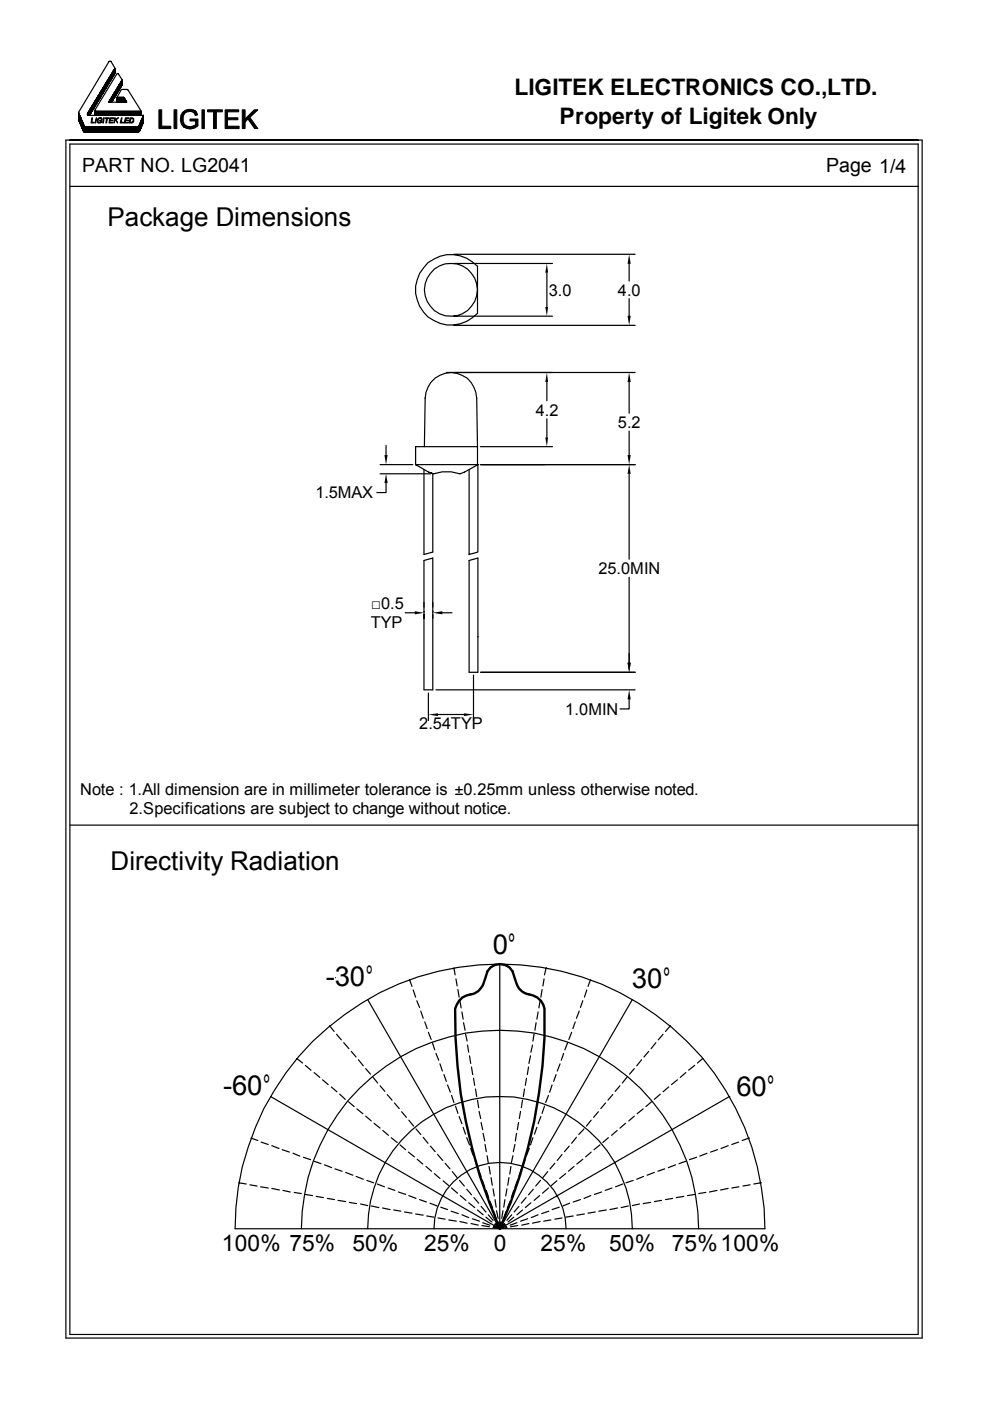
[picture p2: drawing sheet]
<svg xmlns="http://www.w3.org/2000/svg" width="210mm" height="297mm" viewBox="0 0 210 297" stroke-linecap="round" stroke-linejoin="round" font-family="sans-serif">
<g fill="#000" stroke="#000" stroke-width=".21">
<path d="M19.5 25h.1l-.1 .9h.5v.2h-.7z" fill-rule="evenodd"/>
<path d="M20.4 25l-.1 1.1h-.1z" fill-rule="evenodd"/>
<path d="M20.8 25.1h.7a.58 .58 0 0 0-.6 .1 .58 .58 0 0 0-.1 .7l.3 .1-.4-.1v-.6z" fill-rule="evenodd"/>
<path d="M21.3 25.1h.3l.1 .2z" fill-rule="evenodd"/>
<path d="M21.1 25.5h.5l-.1 .5h-.8l.6-.1 .1-.2h-.3z" fill-rule="evenodd"/>
<path d="M21.9 25h.2l-.2 1.1h-.1z" fill-rule="evenodd"/>
<path d="M22.3 25h.8v.1h-.3l-.2 1h-.2l.2-1h-.3z" fill-rule="evenodd"/>
<path d="M23.3 25h.8l-.1 .1h-.5l-.1 .4 .6 .1h-.7v.3h.7l-.1 .2h-.8z" fill-rule="evenodd"/>
<path d="M24.3 25h.2l-.1 .5h.2l-.5 .6z" fill-rule="evenodd"/>
<path d="M24.4 25.5l.7-.5-.5 .4 .4 .7-.4-.6z" fill-rule="evenodd"/>
<path d="M25.7 25h.2l-.2 .9h.5v.2h-.7z" fill-rule="evenodd"/>
<path d="M26.6 25h.7v.1h-.5l-.1 .4 .6 .1h-.7v.3h.7l-.1 .2h-.9z" fill-rule="evenodd"/>
<path d="M27.6 25l.7 .1h-.5l-.3 .8 .7 .1-.2 .1h-.7z" fill-rule="evenodd"/>
<path d="M27.9 25.1h.5v.6l-.2 .3-.7-.1h.5l.2-.2 .1-.4-.1-.2z" fill-rule="evenodd"/>
<path d="M33.7 23.3h.6v3.5h1.9v.5h-2.5z" fill-rule="evenodd"/>
<path d="M36.9 23.3h.6v4h-.6z" fill-rule="evenodd"/>
<path d="M38.6 24a2.07 2.07 0 0 1 3-.4h-1.6a1.3 1.3 0 0 0-1.2 1.1l.1 1.3a1.48 1.48 0 0 0 1.4 .8l-1.4 .1-.4-.5-.3-.7v-.7z" fill-rule="evenodd"/>
<path d="M40.3 23.6h1.3l.3 .8-.5 .1a1 1 0 0 0-1.1-.9z" fill-rule="evenodd"/>
<path d="M40.3 25.2h1.7v1.5a2.56 2.56 0 0 1-3 .2l1.6-.1 .9-.4v-.7h-1.2z" fill-rule="evenodd"/>
<path d="M42.8 23.3h.5v4h-.5z" fill-rule="evenodd"/>
<path d="M44 23.3h3.1v.4h-1.2v3.6h-.6v-3.6h-1.3z" fill-rule="evenodd"/>
<path d="M47.7 23.3h2.9v.4h-2.4v1.3h2.2v.4h-2.2v1.4h2.5v.5h-3z" fill-rule="evenodd"/>
<path d="M51.4 23.3h.6v4h-.6z" fill-rule="evenodd"/>
<path d="M52.6 25.2l.4-.3 1.7 2.4h-.7z" fill-rule="evenodd"/>
<path d="M53.9 23.3h.8l-2.7 2.6v-.7z" fill-rule="evenodd"/>
</g>
<g fill="none" stroke="#000" stroke-width=".25">
<path d="M21.7 20l-1.7 1.7M21.8 18.6l1.7-1.6-1.7 1.6M21.9 19.6l-1.8 1.9M22 19.5l-1.8 1.8M22.1 19.3l-1.7 1.7M22.3 19l-1.8 1.8M22.4 18.8l-1.7 1.8M22.5 18.6l-1.8 1.8M22.7 18.4l-1.8 1.8M22.8 17l1.6-1.5-1.6 1.6M22.8 18.2l-1.7 1.7M22.9 18l-1.7 1.7"/>
<path d="M22.9 16.8l1.5-1.4-1.5 1.4M23 17.8l-1.7 1.8M23.1 16.6l1.3-1.3-1.4 1.4M23.2 16.4l1.2-1.2-1.3 1.3M23.2 17.5l-1.8 1.8M23.3 17.4l-1.7 1.6M23.4 16.2l1-1-1.1 1.1M23.4 17.2l-1.7 1.7M23.5 16l.9-.9-.9 .9M23.6 15.7l.8-.7-.9 .8M23.6 16.8l-1.8 1.9M23.7 16.7l-1.7 1.7"/>
<path d="M23.8 15.5l.6-.6-.7 .7M23.8 16.5l-1.7 1.7M23.9 15.3l.5-.5-.6 .6M24 15.1l.4-.4-.4 .5M24 16.2l-1.8 1.8M24.1 14.9l.3-.3-.4 .4M24.1 16l-1.8 1.9M24.2 15.8l-1.7 1.7M24.3 14.6h.1l-.2 .1M24.3 14.6l.1-.1-.9-1.5h-.4l-6.4 11 1.3 2.9h11.2l.3-.1 .9-2.3v1.3l-.9 2.1h-11.6h-.2l-1-2.5v-1.5M24.3 15.6l-1.6 1.6M24.3 15.7l-1.7 1.7"/>
<path d="M24.4 14.6l-.3 .2M24.4 14.6l-.4 .5M24.4 14.7l-.5 .5M24.4 14.9l-.8 .8M24.4 15l-.9 .9M24.4 15.1l-1 1M24.4 15.2l-1.2 1.1M24.4 15.3l-1.4 1.5M24.4 15.4l-1.5 1.5M24.5 19.3l1.4-1.4-1.4 1.5M24.6 19l1.3-1.2-1.3 1.3M24.7 20l-1.7 1.7 1.6-1.5"/>
<path d="M24.9 18.6l1-1-1 1.1M24.9 19.7l-1.8 1.8M25 18.5l.9-1-.9 1M25 19.6l-1.8 1.7M25.1 18.1l.8-.7-.8 .9M25.1 19.3l-1.7 1.8M25.2 19.1l-1.7 1.7M25.4 17.8l.5-.5-.5 .6M25.4 18.9l-1.8 1.8M25.5 17.6l.4-.4-.4 .5M25.5 18.7l-1.8 1.8M25.7 17.3l.2-.2-.3 .3"/>
<path d="M25.7 18.5l-1.8 1.7M25.7 18.3l-1.7 1.7M25.8 16.9h.2M25.8 17l-.1 .2M25.9 18v-1.1l-2.9 4.8h3.8l-.6-1M25.9 16.9l-.8-1.3h-.2l-4.7 7.7 .2 .3M25.9 17.4l-.6 .5M25.9 17.4l-.7 .6M25.9 17.4l-.7 .5M25.9 17.7l-1.1 1M25.9 17.7l-1.2 1.1M25.9 17.7l-1.2 1.2"/>
<path d="M25.9 17.9l-1.7 1.7M25.9 18l-1.8 1.8M25.9 18l-2.3 3.7 .2-.2-.3 .2M14 29.7h181.5v254h-181.5zM14.8 39.5h179.9M14.8 30.5h179.9v252.4h-179.9zM16.6 23.9h.2M16.6 24h.2M16.7 24v.1M16.7 24.2l.1-.1-.1 .3 .1-.1M16.7 24.6l.1-.2-.1 .3M16.8 24.3l-.1 .2"/>
<path d="M16.9 24.5l-.2 .2M16.9 24.6l-.2 .1M16.9 24.6l-.2 .2M16.9 24.6l-.2 .4 .3-.3-.3 .4M17.1 24.9l-.4 .4 .3-.5-.3 .3M17.1 25l-.4 .4M17.2 25.1l-.5 .4M17.2 25.1l-.4 .5M17.2 25.2l-.4 .5M17.3 25.3l-.5 .4M17.3 25.4l-.5 .4M17.4 25.5l-.6 .4"/>
<path d="M17.4 25.6l-.5 .4M17.4 25.7l-.5 .4M17.4 25.7l-.4 .5M17.4 25.8l-.4 .4 .4-.3M17.5 25.9l-.4 .5 .4-.3M17.5 26.1l-.4 .4M17.5 26.1l-.3 .4M17.6 26.1l-.4 .4M17.6 26.2l-.4 .3M17.6 26.2l-.4 .5M17.6 26.2l-.3 .5 .4-.4-.4 .5 .4-.4-.4 .4M17.7 26.5l-.3 .4 .4-.4"/>
<path d="M17.8 26.6l-.4 .4M17.9 26.7l-.5 .4M17.9 26.8l-.5 .4M17.9 26.8l-.5 .5 .5-.5M17.9 26.8l-.4 .5M17.9 26.8l-.4 .5 .5-.5M18 26.9l-.5 .5 .6-.5M18.2 26.9l-.6 .7 .8-.7-.8 .8 .9-.8-.8 .9 .9-.9-.9 1 1-1-.9 1M18.8 26.9l-1 1 1.2-1M19 24.5l5.4-9v-1l-5.9 9.5 .1 .4 11.8 .2M19 24.4v.1M19 24.3v.2"/>
<path d="M19.1 24.1l-.2 .4 .3-.4M19.2 26.9l-1.3 1M19.3 23.9l-.5 .6 .5-.5M19.3 26.9l-1.1 1M19.4 23.8l-.7 .7M19.5 23.6l-.8 .8M19.6 23.5l-1 .9M19.6 26.9l-1.3 1M19.6 23.3l-1 1.1M19.6 23.4l-1 1M19.6 26.9l-1.1 1M19.7 23.2l-1.1 1.2"/>
<path d="M19.7 26.9l-1.1 1M19.8 23l-1.3 1.3M19.8 23.1l-1.3 1.2M19.9 22.9l-1.4 1.4M19.9 26.9l-1.2 1M20 26.9l-1.1 1M20.1 22.7l-1.6 1.5 1.5-1.3M20.1 23.5h.1v.1M20.1 26.9l-1.1 1M20.2 22.5l-1.7 1.6M20.2 23.5v1l.8-.9M20.2 23.6v.2l.2-.2"/>
<path d="M20.3 22.3l-1.8 1.7M20.3 26.9l-1.3 1M20.4 23.6l-.2 .4 .4-.4-.4 .4 .5-.4-.5 .5M20.4 26.9l-1.1 1M20.4 23.6h9.6M20.5 22l-1.8 1.8M20.6 21.8l-1.7 1.7M20.7 21.7l-1.7 1.7M20.7 26.9l-1.3 1M20.7 23.6l-.5 .7 .7-.7-.7 .8 .8-.8M20.7 26.9l-1.1 1M20.8 26.9l-1.1 1"/>
<path d="M20.9 21.3l-1.9 1.9M21 21.2l-1.9 1.8M21 23.6l-.8 .9 .9-.9-.8 .9 .9-.9-.8 .9 .9-.9-.8 .9 .8-.9-.7 .9 .8-.9-.7 .9 .8-.9-.8 .9 .9-.9-.8 .9 .9-.9-.8 .9 .9-.9-.8 .9 .8-.9-.7 .9 .8-.9-.7 .9 .8-.9-.7 .9 .8-.9-.8 .9 .9-.9-.8 .9 .9-.9-.8 .9 .9-.9-.8 .9 .8-.9-.7 .9 .8-.9-.7 .9 .8-.9-.8 .9 .9-.9-.8 .9 .9-.9-.8 .9 .9-.9-.8 .9 .8-.9-.7 .9 .8-.9-.7 .9 .8-.9-.7 .9 .8-.9-.8 .9 .9-.9-.8 .9 .9-.9-.8 .9 .9-.9-.8 .9 .8-.9-.7 .9 .8-.9-.7 .9 .8-.9-.8 .9 .9-.9-.8 .9 .9-.9-.8 .9 .9-.9-.8 .9 .8-.9-.7 .9 .8-.9-.7 .9 .8-.9-.7 .9 .8-.9-.8 .9 .9-.9-.8 .9 .9-.9-.8 .9 .9-.9-.8 .9 .8-.9-.7 .9 .8-.9-.7 .9 .8-.9-.8 .9 .9-.9-.8 .9 .9-.9-.8 .9 .9-.9-.8 .9 .8-.9-.7 .9 .8-.9-.7 .9 .8-.9-.7 .9 .8-.9-.8 .9 .9-.9-.8 .9 1-.9-.8 .9 .8-.9-.7 .9 .8-.9-.7 .9 .8-.9-.8 .9 .9-.9-.8 .9 .9-.9-.8 .9 .9-.9-.8 .9 .8-.9-.7 .9 .8-.9-.7 .9 .8-.9-.7 .9 .8-.9-.8 .9 .9-.9-.8 .9 .9-.9-.8 .9 .9-.9-.8 .9 .8-.9-.7 .9 .8-.9-.7 .9 .8-.9-.8 .9 .9-.9-.8 .9 .9-.9-.8 .9 .9-.9-.8 .9 .8-.9M21.1 21l-1.7 1.7M21.1 26.9l-1.3 1M21.2 20.8l-1.7 1.7M21.2 26.9l-1.1 1M21.4 20.5l-1.8 1.9M21.4 26.9l-1.2 1M21.5 20.3l-1.7 1.7M21.5 26.9l-1.1 1M21.6 20.2l-1.7 1.6"/>
<path d="M21.6 26.9l-1.1 1M21.8 26.9l-1.2 1M21.8 26.9l-1.1 1M21.9 26.9l-1.1 1M22.2 26.9l-1.3 1M22.3 26.9l-1.1 1M22.5 26.9l-1.2 1M22.6 26.9l-1.1 1M22.7 26.9l-1.1 1M22.9 26.9l-1.2 1M22.9 26.9l-1.1 1M23 26.9l-1.1 1"/>
<path d="M23.3 26.9l-1.3 1M23.4 26.9l-1.1 1M23.5 26.9l-1.1 1M23.5 21.7h.2M23.6 26.9l-1.2 1M23.7 26.9l-1.1 1M23.8 26.9l-1.1 1M23.9 21.3l-.4 .4M23.9 21.4l-.4 .3M24 21.2l-.5 .5M24 21.3l-.5 .4M24 26.9l-1.2 1"/>
<path d="M24.1 20.9l-.7 .8 .6-.6M24.1 26.9l-1.1 1M24.4 20.5l-1.3 1.2M24.4 20.6l-1.1 1.1M24.4 26.9l-1.3 1M24.5 20.3l-1.4 1.4M24.5 20.4l-1.4 1.3M24.5 26.9l-1.1 1M24.6 26.9l-1.1 1M24.7 20.7h.2h-.1M24.7 26.9l-1.2 1M24.8 20.7l.9-1.7h1.3l3 4.6"/>
<path d="M24.8 26.9l-1.1 1M24.9 26.9l-1.1 1M25 20.7l-.2 .1M25.1 20.7l-.3 .2M25.1 20.7l-.3 .4 .5-.4-.5 .5M25.1 26.9l-1.2 1M25.2 26.9l-1.1 1M25.4 20.7l-.6 .6M25.5 20.7l-.7 .6M25.5 26.9l-1.3 1M25.6 20.7l-.8 .8M25.6 26.9l-1.1 1"/>
<path d="M25.7 26.9l-1.1 1M25.7 20.7l-.9 .9M25.8 20.7l-1 1M25.9 20.7l-1.1 1M25.9 26.9l-1.3 1M26 20.7l-1.1 1M26 26.9l-1.1 1M26.1 20.7l-1.1 1M26.2 20.7h-1.4v1M26.2 20.7l-1.1 1M26.2 20.7l-1 1 1.1-1-.8 1M26.2 26.9l-1.2 1"/>
<path d="M26.3 20.9l-.7 .8 .8-.8-.7 .8M26.3 26.9l-1.1 1M26.4 27.9l1.1-1-1.1 1M26.4 26.9l-1.1 1M26.5 27.9l1.1-1-1.1 1M26.5 21l-.7 .7 .7-.6-.6 .6 .7-.5-.4 .5M26.5 21.7l.3-.2-.2 .2M26.6 21.3l-.4 .4 .5-.4-.4 .4 .5-.3M26.6 26.9l-1.2 1M26.7 26.9l-1.1 1M26.8 21.6l-.1 .1h.2M26.8 26.9l-1.1 1"/>
<path d="M26.8 27.9l1.1-1-1.1 1M27 26.9l-1.3 1M27.1 26.9l-1.1 1M27.3 26.9l-1.2 1M27.4 26.9l-1.1 1M27.5 26.9l-1.1 1M27.6 26.9l-1 1M27.8 26.9l-1.1 1M27.9 26.9l-1.1 1M27.9 26.9l-1 1 1.1-1M28 26.9l-1.1 1M28 26.9l-1 1 1.1-1"/>
<path d="M28.2 26.9l-1.1 1M28.4 26.9l-1.2 1M28.5 26.9l-1.1 1M28.6 26.9l-1.1 1M28.9 26.9l-1.3 1M29 26.9l-1.1 1M29.2 26.9l-1.3 1M29.3 26.9l-1.1 1M29.3 26.8l-1.1 1.1M29.4 26.8l-1.2 1.1M29.5 26.7l.9-1-.9 1.1M29.5 26.4l.9-.8-.8 .8"/>
<path d="M29.5 26.5l.9-.8-.9 .9M29.6 27.7l-.2 .2 .2-.1-.1 .1M29.6 27.6l-.3 .3M29.7 27.4l-.5 .5 .6-.6-.7 .6M29.7 27.6l-.5 .3M29.7 26.1l.7-.7-.7 .8M29.8 27.3l-.7 .6 .8-.7-.9 .7 .9-.8-.9 .8M29.8 25.8l.6-.6-.5 .6M29.8 25.9l.6-.6-.6 .7M30 26.8l-1.1 1.1 1.2-1.1-1.3 1.1 1.3-1.2-1.3 1.2M30 27l-1.1 .9M30 23.6l-.9 .9 .8-.9-.9 .9 .8-.9-.8 .9 .7-.9-.8 .9 .7-.9-.8 .9 .7-.9-.8 .9 .8-.9-.9 .9 .8-.9-.9 .9 .8-.9-.9 .9 .8-.9-.8 .9 .7-.9-.8 .9 .7-.9-.8 .9 .8-.9-.9 .9 .8-.9-.9 .9 .8-.9-.9 .9 .8-.9-.8 .9 .7-.9-.8 .9 .7-.9-.8 .9 .7-.9-.8 .9 .8-.9-.9 .9 .8-.9-.9 .9 .8-.9-.9 .9 .8-.9-.9 .9 .7-.9-.8 .9 .8-.9-.9 .9 .8-.9-.9 .9 .8-.9-.9 .9 .8-.9-.8 .9 .7-.9-.8 .9 .7-.9-.8 .9"/>
<path d="M30 23.7l-.8 .8M30 23.8l-.7 .7M30 23.9l-.6 .6M30 24l-.5 .5M30 24.1l-.4 .4M30 24.2l-.3 .3M30 24.3l-.2 .2M30 24.4l-.1 .1h.2M30 25.4l.4-.4-.3 .4M30 25.5l.4-.4-.4 .5M30 23.6v.9M30.1 25.2l.3-.3-.3 .3"/>
<path d="M30.1 26.4l-1.5 1.5 1.6-1.6-1.7 1.6M30.1 26.6l-1.5 1.3M30.1 25.1l.3-.3-.3 .3M30.2 26.2l-1.7 1.7 1.8-1.7M30.2 24.8l.2-.2-.1 .2M30.2 24.9l.2-.2-.2 .3M30.3 26.2l-1.9 1.7M30.3 24.5h.2M30.3 24.6h.2M30.4 26l-2.1 1.9 2.1-2.1-2.1 2.1M30.4 24.6h-.1M30.4 24.6l-.1 .1"/>
<path d="M30.4 25.1l-.5 .6M30.4 25.5l-.8 .7M90.7 55.7a7.7 7.7 0 0 1 10.5 .8v9.9a7.5 7.5 0 0 1-11 .3 7.5 7.5 0 0 1 .5-11zM96.2 55.9h20.9M96.2 53.9h38.5M116 57.8v7.3M133.4 55.9v3.7M94.7 79h40M96.2 67h20.9M96.2 69h38.5M133.4 63.3v3.7M80.6 98.5h6.9"/>
<path d="M81.9 94.4v2.1M88.2 98.5l2.7 1.6 1 .4 1.9-.5h1.9l1.8 .5 .9-.4 2.9-1.6M89.9 99.5v18.1l1.9-.5v-16.7M90.1 84.5a5.5 5.5 0 0 1 5.5-5.5 5.5 5.5 0 0 1 5.5 5.5M90.1 84.3l-.1 10.4M101.1 84.3l.1 10.4M101.2 94.7h-13.1v3.8h13.2M101.2 94.7l.1 3.8M101.3 98.5v18.6l-1.8 .5v-18M101.8 98.5h32.9M101.8 94.7h15.3M116 81v4"/>
<path d="M116 88.8v4M133.4 81v6.6M133.4 91.4v5.1M80.6 100.5h10.7M81.9 102.4v2h-2M89.9 118.8l1.9-.5v28h-1.9zM91.4 100.3h.1M99.5 118.8l1.8-.5v24.2h-1.8zM133.4 100.5v18.1M85.9 129.9h2M89.9 129.7h.1M91.8 129.7h.1"/>
<path d="M93.8 129.9h2M101.3 135h.1M133.4 122.4v18.1M90.8 146.9v5.9M92.4 146.3h42.3M92.9 151.5h5.5M100.4 143.1v9.7M101.9 142.5h32.8M133.4 148.3v2h-2M14.8 174.9h179.9M69.9 217.5l.9 1.2M71.4 219.3l1 1.2"/>
<path d="M78 211.9l28 48.6-1-1.1M86.9 207.8l.5 1.3M87.6 209.9l.5 1.5M88.4 212.2l.6 1.4M89.2 214.4l.5 1.5M90.1 216.7l.5 1.4M90.8 218.9l.6 1.5M96.2 205.3l.3 1.4M96.7 207.5l.2 1.5M97.1 209.8l.2 1.6M97.5 212.2l.3 1.5M97.9 214.5l.3 1.6"/>
<path d="M98.3 216.8l.3 1.6M98.7 219.2l.3 1.5M106 204.4v56.1l-.3-1.4M113.2 219.2l-.2 1.5M113.7 216.8l-.3 1.6M114.1 214.5l-.3 1.6M114.5 212.2l-.2 1.5M114.9 209.8l-.2 1.6M115.4 207.5l-.3 1.5M115.9 205.3l-.5 1.4M121.2 218.9l-.6 1.5M122 216.7l-.5 1.4"/>
<path d="M122.8 214.4l-.6 1.5M123.6 212.2l-.5 1.4M124.4 209.9l-.5 1.5M125.2 207.8l-.5 1.3M134.1 211.9l-28.1 48.6 .5-1.3M140.6 219.3l-1 1.2M142.1 217.5l-1 1.2M57.4 232.5l48.6 28h56.2a56.2 56.2 0 0 0-56.2-56.1 56.2 56.2 0 0 0-56.2 56.1h56.2M63 224.5l1.2 .9M64.7 225.9l1.2 1M66.6 227.4l1.2 1M68.4 228.9l1.2 1.1"/>
<path d="M70.3 230.5l1.1 1M72 232l1.2 1.1M72.9 221.1l1.1 1.2M73.9 233.6l1.2 1M74.5 222.9l1 1.2M75.7 235.1l1.2 1M76 224.7l1 1.3M77.5 226.6l1 1.2M77.5 236.6l1.2 1.1M79.1 228.3l1 1.3M79.3 238.2l1.3 1M80.6 230.2l1 1.2"/>
<path d="M81.2 239.7l1.2 1M82.1 232.1l1 1.2M83.6 233.8l1 1.2M85.2 235.7l1 1.2M86.7 237.5l1 1.3M88.2 239.4l1 1.1M91.7 221.1l.5 1.5M92.4 223.4l.6 1.4M93.3 225.6l.5 1.5M94.1 227.8l.5 1.5M94.9 230l.6 1.6M95.7 232.2l.5 1.6"/>
<path d="M96.6 234.5l.5 1.6M97.3 236.7l.6 1.6M98.2 239l.5 1.5M99.1 221.6l.3 1.5M99.5 223.9l.3 1.6M100 226.2l.2 1.6M100.4 228.6l.2 1.5M100.8 230.9l.3 1.6M101.2 233.3l.3 1.6M101.6 235.6l.3 1.6M102 238l.3 1.5M109.9 238l-.2 1.5"/>
<path d="M110.4 235.6l-.3 1.6M110.8 233.3l-.3 1.6M111.2 230.9l-.2 1.6M111.6 228.6l-.2 1.5M112.1 226.2l-.3 1.6M112.5 223.9l-.4 1.6M112.9 221.6l-.3 1.5M113.8 239l-.5 1.5M114.7 236.7l-.6 1.6M115.4 234.5l-.5 1.6M116.3 232.2l-.6 1.6M117.1 230l-.6 1.6"/>
<path d="M117.9 227.8l-.5 1.5M118.7 225.6l-.5 1.5M119.5 223.4l-.5 1.4M120.4 221.1l-.6 1.5M123.8 239.4l-1.1 1.1M125.3 237.5l-1 1.3M126.9 235.7l-1 1.2M128.4 233.8l-1 1.2M129.9 232.1l-1 1.2M130.9 239.7l-1.2 1M131.4 230.2l-1 1.2M132.6 238.2l-1.2 1"/>
<path d="M133 228.3l-1 1.3M134.5 236.6l-1.2 1.1M134.5 226.6l-1 1.2M136 224.7l-1 1.3M136.4 235.1l-1.3 1M137.5 222.9l-1 1.2M138.1 233.6l-1.2 1M139.1 221.1l-1.1 1.2M140 232l-1.3 1.1M141.8 230.5l-1.2 1M143.6 228.9l-1.2 1.1M145.4 227.4l-1.2 1"/>
<path d="M147.3 225.9l-1.3 1M149 224.5l-1.1 .9M154.7 232.5l-48.7 28M50.8 250.8l1.4 .2M53 251.2l1.5 .3M53.2 241.3l1.5 .5M55.3 251.6l1.6 .3M55.4 242.1l1.5 .6M57.6 242.9l1.6 .6M57.6 252l1.6 .3M59.8 243.8l1.6 .5M60 252.4l1.5 .3"/>
<path d="M62.1 244.5l1.5 .6M62.4 252.8l1.5 .3M64.3 245.4l1.5 .5M64.7 253.2l1.6 .3M66.6 246.2l1.5 .5M67 253.7l1.6 .2M68.8 247l1.5 .6M69.4 254.1l1.5 .2M71 247.8l1.5 .5M71.7 254.5l1.6 .3M73.3 248.6l1.5 .6M74.1 254.9l1.5 .3"/>
<path d="M75.5 249.4l1.5 .6M76.4 255.3l1.6 .3M77.8 250.3l1.4 .5M78.7 255.7l1.6 .3M80 251l1.5 .6M81.1 256.1l1.6 .4M82.3 251.9l1.4 .5M83 241.2l1.2 1M83.5 256.5l1.5 .3M84.5 252.7l1.5 .5M84.8 242.7l1.2 1.1M85.7 257l1.7 .2"/>
<path d="M86.6 244.3l1.3 1M86.7 253.5l1.5 .6M88.1 257.4l1.6 .2M88.5 245.8l1.1 1M89 254.3l1.4 .5M89.7 241.1l1 1.3M90.3 247.3l1.2 1M90.5 257.8l1.5 .3M91.2 255.1l1.5 .6M91.2 243l1.1 1.2M92.1 248.8l1.2 1.1M92.8 244.8l1.1 1.2"/>
<path d="M92.9 258.2l1.5 .3M93.5 255.9l1.4 .6M94 250.4l1.1 1M94.4 246.6l1 1.2M95.1 258.7l1.7 .2M95.7 256.8l1.5 .5M95.7 251.9l1.3 1.1M95.9 248.4l1 1.3M97.4 250.3l1 1.2M97.5 259l1.5 .3M97.6 253.5l1.2 1M97.9 257.6l1.5 .5"/>
<path d="M99 241.2l.5 1.5M99 252.1l1 1.2M99.4 255l1.2 1M99.8 243.5l.5 1.4M99.9 259.4l1.5 .4M100.1 258.4l1.6 .5M100.5 253.9l1 1.2M100.6 245.7l.6 1.5M101.2 256.5l1.2 1.1M101.4 247.9l.6 1.5M102 255.8l1 1.2M102.2 259.8l1.6 .3"/>
<path d="M102.3 250.2l.5 1.5M102.3 259.2l1.6 .6M102.4 240.3l.4 1.6M102.8 242.7l.3 1.5M103 258.1l1.3 1M103.1 252.4l.5 1.5M103.3 245l.2 1.5M103.5 257.6l1 1.1M103.7 247.3l.2 1.6M103.9 254.7l.6 1.4M104.1 249.7l.3 1.6M104.5 252.1l.3 1.5"/>
<path d="M104.7 256.9l.5 1.5M104.9 259.6l1.1 .9M105 254.3l.2 1.6M105.3 256.7l.3 1.6M105.5 259.2l.5 1.3M106.2 259.1l-.2 1.4M106.6 256.7l-.2 1.6M107 259.4l-1 1.1M107.1 254.3l-.3 1.6M107.1 259.6l-1.1 .9M107.3 256.9l-.5 1.5M107.5 252.1l-.3 1.5"/>
<path d="M107.9 249.7l-.2 1.6M108.2 254.7l-.6 1.4M108.3 247.3l-.2 1.6M108.5 257.6l-1 1.1M108.8 245l-.4 1.5M108.9 258.1l-1.2 1M108.9 252.4l-.5 1.5M109.2 242.7l-.4 1.5M109.5 240.3l-.2 1.6M109.6 259.2l-1.4 .6M109.8 250.2l-.6 1.5M109.8 259.8l-1.6 .3"/>
<path d="M110 255.8l-1 1.2M110.5 247.9l-.5 1.5M110.8 256.5l-1.2 1.1M111.4 245.7l-.5 1.5M111.5 253.9l-1 1.2M111.9 258.4l-1.5 .5M112.1 259.4l-1.5 .4M112.2 243.5l-.6 1.4M112.6 255l-1.2 1M113 241.2l-.5 1.5M113.1 252.1l-1 1.2M114.1 257.6l-1.5 .5"/>
<path d="M114.4 253.5l-1.2 1M114.5 259l-1.6 .3M114.6 250.3l-1 1.2M116.1 248.4l-1 1.3M116.3 251.9l-1.3 1.1M116.4 256.8l-1.5 .5M116.8 258.7l-1.5 .2M117.6 246.6l-1 1.2M118.1 250.4l-1.2 1M118.6 255.9l-1.5 .6M119.2 244.8l-1 1.2M119.2 258.2l-1.6 .3"/>
<path d="M119.9 248.8l-1.2 1.1M120.7 243l-1 1.2M120.8 255.1l-1.5 .6M121.5 257.8l-1.6 .3M121.7 247.3l-1.2 1M122.2 241.1l-1 1.3M123.1 254.3l-1.6 .5M123.6 245.8l-1.3 1M123.9 257.4l-1.6 .2M125.3 253.5l-1.5 .6M125.3 244.3l-1.1 1M126.2 257l-1.5 .2"/>
<path d="M127.2 242.7l-1.3 1.1M127.6 252.7l-1.6 .5M128.6 256.5l-1.6 .3M129 241.2l-1.2 1M129.8 251.9l-1.5 .5M130.9 256.1l-1.6 .4M132 251l-1.5 .6M133.2 255.7l-1.5 .3M134.2 250.3l-1.5 .5M135.6 255.3l-1.5 .3M136.4 249.4l-1.4 .6M138 254.9l-1.6 .3"/>
<path d="M138.7 248.6l-1.5 .6M140.3 254.5l-1.6 .3M140.9 247.8l-1.4 .5M142.6 254.1l-1.5 .2M143.2 247l-1.5 .6M145 253.7l-1.6 .2M145.4 246.2l-1.4 .5M147.4 253.2l-1.6 .3M147.7 245.4l-1.5 .5M149.6 252.8l-1.5 .3M149.9 244.5l-1.5 .6M152 252.4l-1.6 .3"/>
<path d="M152.1 243.8l-1.4 .5M154.4 252l-1.6 .3M154.4 242.9l-1.5 .6M156.6 242.1l-1.4 .6M156.7 251.6l-1.5 .3M158.8 241.3l-1.4 .5M159 251.2l-1.5 .3M161.3 250.8l-1.5 .2M63.9 260.5a42.1 42.1 0 0 1 42.1-42.1 42.1 42.1 0 0 1 42.1 42.1M78 260.5a28.1 28.1 0 0 1 28-28 28.1 28.1 0 0 1 28.1 28M92 260.5a14 14 0 0 1 14-14 14 14 0 0 1 14 14M104.5 260.3l1.5 .2"/>
<path d="M104.6 260l1.4 .5M107.4 260l-1.4 .5M107.5 260.3l-1.5 .2"/>
<circle cx="95.6" cy="61.5" r="5.6"/>
</g>
<path d="M96.5 213.9a3.9 3.9 0 0 1 3.8-3.2l.4-.1a4.4 4.4 0 0 0 2.1-3.1 3.2 3.2 0 0 1 3.2-3.1 3.2 3.2 0 0 1 3.2 3.1 3.8 3.8 0 0 0 2.5 3.2 3.9 3.9 0 0 1 3.7 3.2M96.5 214a113.5 113.5 0 0 0 9.5 46.5 109.5 109.5 0 0 0 9.4-46.5" fill="none" stroke="#000" stroke-width=".51"/>
<g fill="none" stroke="#000" stroke-width=".21">
<path d="M89.9 129.7h.1M69.9 217.5h.1M71.1 207.3h.1M78 211.9h.1M86.8 207.8h.1M96.2 205.3h.1M115.8 205.3h.1M125.2 207.8h.1M134.1 211.9h.1M142.1 217.5h.1M57.4 232.5h.1M63 224.5h.1"/>
<path d="M149 224.5h.1M154.6 232.5h.1M50.7 250.8h.1M53.2 241.3h.1M158.8 241.3h.1M161.3 250.8h.1"/>
</g>
<g fill="#000">
<path d="M116 55.9l.2 1.9h-.6zM133.4 53.9l.3 2h-.6zM115.6 65.1h.6l-.2 1.9zM133.1 67h.6l-.3 2zM81.5 96.5h.7l-.3 2zM116 79l.2 2h-.6zM115.6 92.8h.6l-.2 1.9zM133.4 79l.3 2h-.6zM133.1 96.5h.6l-.3 2zM81.9 100.5l.3 1.9h-.7zM133.4 98.5l.3 2h-.6zM87.9 129.6l2 .3-2 .4z"/>
<path d="M91.8 129.9l2-.3v.7zM90.8 151.5l2.1-.3v.6zM98.4 151.2l2 .3-2 .3zM133.1 140.5h.6l-.3 2zM133.4 146.3l.3 2h-.6z"/>
</g>
<g font-size="5.8">
<text x="104.5" y="202.2">0</text>
<text x="69.1" y="209.1">-30</text>
<text x="134" y="209.5">30</text>
<text x="47.3" y="232.2">-60</text>
<text x="156.2" y="232.4">60</text>
</g>
<g font-size="5.5">
<text x="22.8" y="47.8">Package Dimensions</text>
<text x="23.5" y="184.5">Directivity Radiation</text>
</g>
<g font-size="4.8">
<text x="109.1" y="20.1">LIGITEK ELECTRONICS CO.,LTD.</text>
<text x="118.7" y="26.3">Property of Ligitek Only</text>
<text x="47.1" y="265.3">100% 75%</text>
<text x="74.7" y="265.3">50%</text>
<text x="89.9" y="265.3">25%</text>
<text x="104.7" y="265.2">0</text>
<text x="114.6" y="265.3">25%</text>
<text x="129.2" y="265.3">50%</text>
<text x="142.4" y="265.3">75%100%</text>
</g>
<g font-size="4.1">
<text x="17.4" y="36.5">PART NO. LG2041</text>
<text x="175.2" y="36.4">Page 1/4</text>
</g>
<g font-size="3.5">
<text x="116.4" y="62.7">3.0</text>
<text x="131" y="62.7">4.0</text>
<text x="113.6" y="88.1">4.2</text>
<text x="131" y="90.7">5.2</text>
<text x="66.9" y="105.6">1.5MAX</text>
<text x="126.9" y="121.7">25.0MIN</text>
<text x="78.7" y="129.1">□0.5</text>
<text x="78.6" y="133.2">TYP</text>
<text x="88.9" y="154.6">2.54TYP</text>
<text x="119.8" y="151.5">1.0MIN</text>
<text x="17" y="168.5">Note : 1.All dimension are in millimeter tolerance is</text>
<text x="27.4" y="172.7">2.Specifications are subject to change without notice.</text>
<text x="98.3" y="168.5">0.25mm unless otherwise noted.</text>
</g>
</svg>
